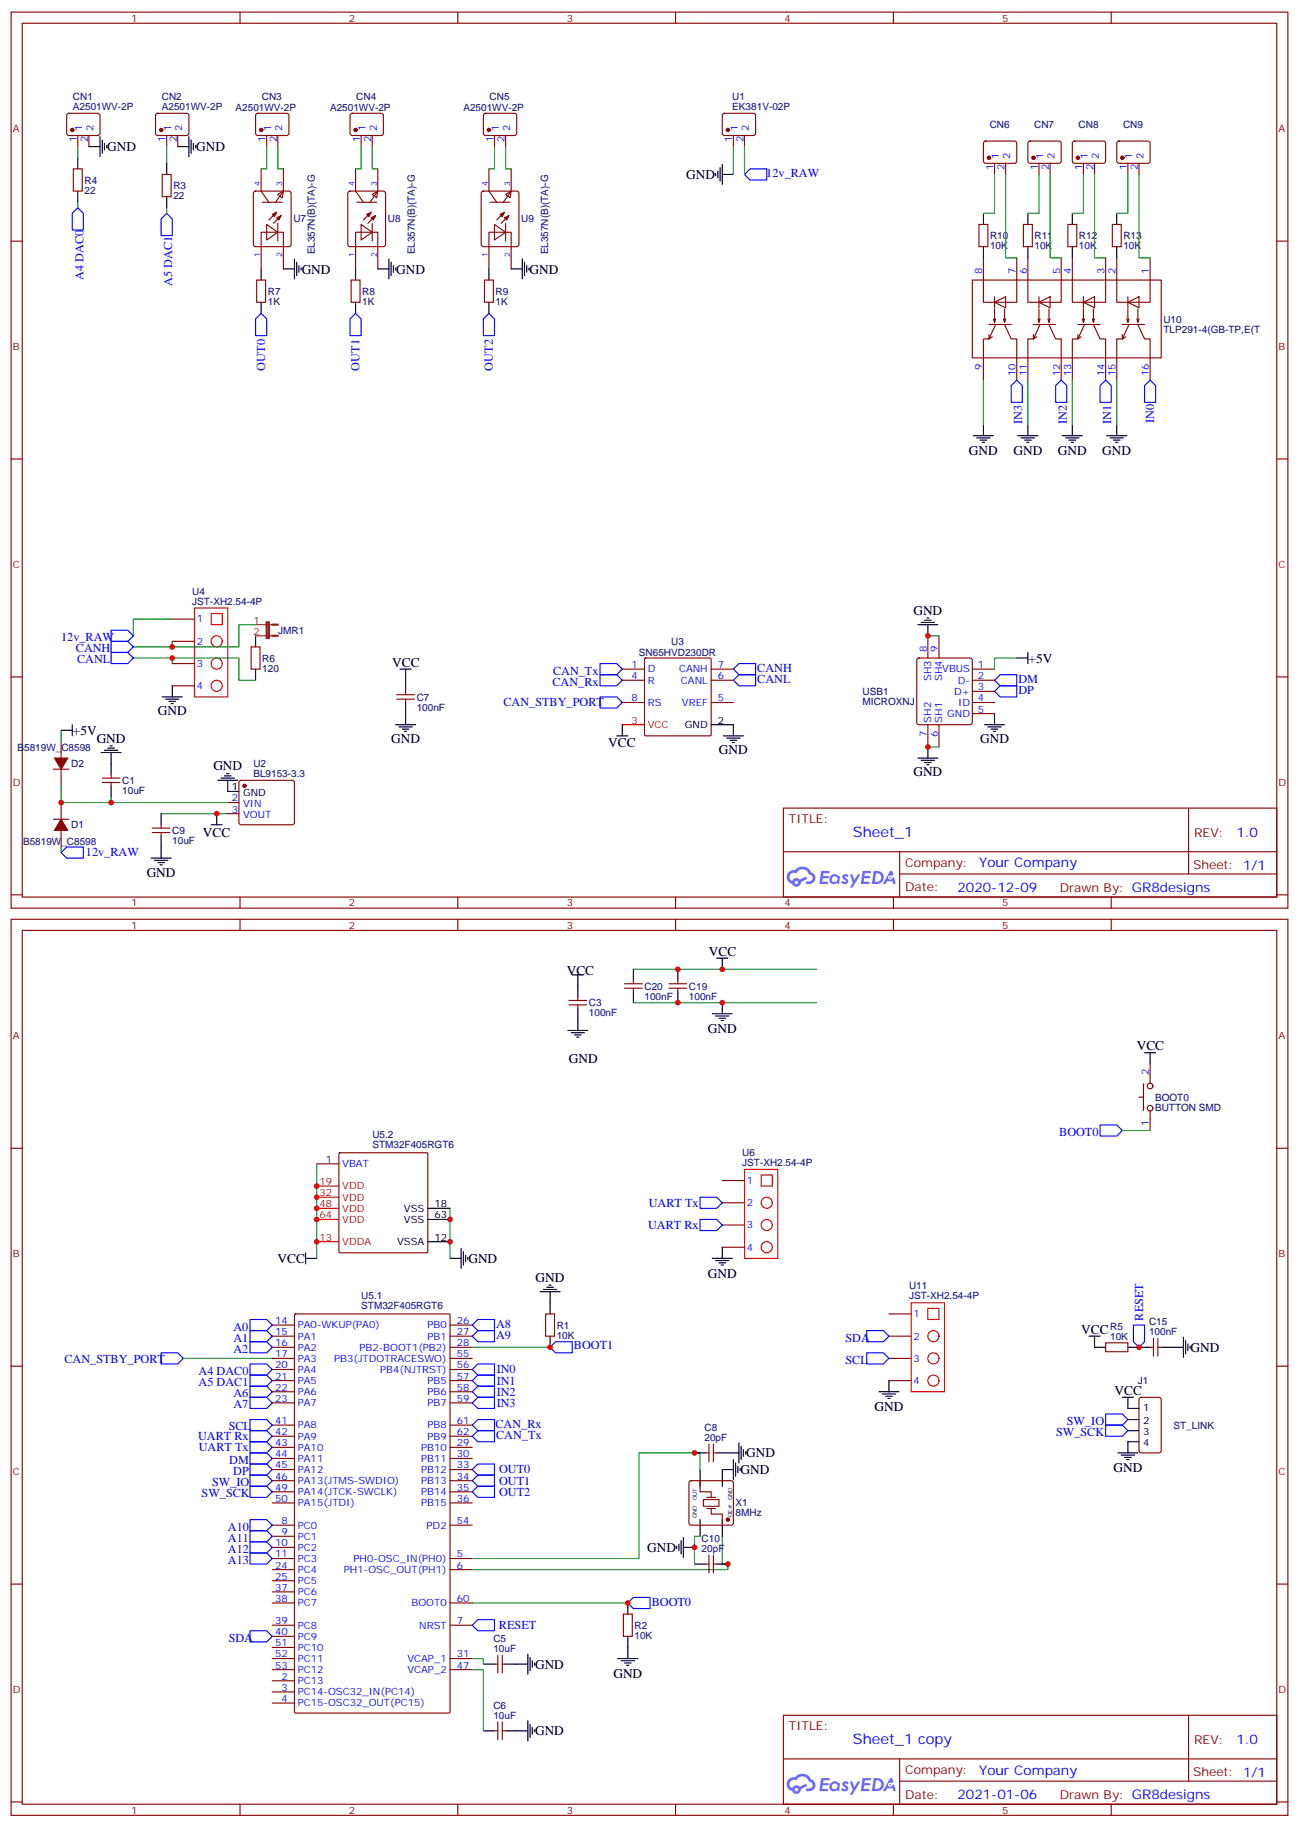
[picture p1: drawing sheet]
<svg xmlns="http://www.w3.org/2000/svg" width="412mm" height="580mm" viewBox="0 0 412 580" stroke-linecap="round" stroke-linejoin="round" font-family="sans-serif">
<g fill="none" stroke="#870000" stroke-width=".35">
<path d="M3.5 3.8h405.4v284.4h-405.4zM7.1 7.4h398.2v277.3h-398.2zM76.2 3.8v3.6M145.3 3.8v3.6M214.5 3.8v3.6M283.6 3.8v3.6M352.8 3.8v3.6M3.5 76.5h3.6M405.3 76.5h3.6M3.5 145.7h3.6M405.3 145.7h3.6M3.5 214.8h3.6"/>
<path d="M405.3 214.8h3.6M248.7 256.4h156.6v28.3h-156.6zM377.3 256.5v20.8M248.7 270.3h156.5M285.6 277.3h119.6M285.6 270.3v14.1M3.5 284h3.6M76.2 284.7v3.5M145.3 284.7v3.5M214.5 284.7v3.5M283.6 284.7v3.5M352.8 284.7v3.5"/>
<path d="M405.3 284h3.6"/>
</g>
<g fill="#5487ff">
<path d="M267.7 277.6a1.22 1.22 0 0 1 1.7 .3l-.4 .6a.47 .47 0 0 0-.3-.5 .47 .47 0 0 0-.5 .2l.1 .3a1.14 1.14 0 0 1 .8 1.7 1.14 1.14 0 0 1-1.9 0l-.2-.2 .5-.5 .7 .4a.29 .29 0 0 0 .3-.3 .29 .29 0 0 0-.2-.3 1.04 1.04 0 0 1-.6-1.7z"/>
<path d="M260.7 276.4h2.4l.3 .1-.2 .5-1.8 .1-.1 .9h1.5l.3 .3-.3 .4h-1.6l-.2 1.1h1.7l.2 .4-.2 .3h-2.6z"/>
<path d="M273.8 276.4l2.7 .1-.1 .5-1.8 .1-.2 .9h1.6l.3 .3-.4 .4h-1.6l-.1 1.1h1.7l.2 .4-.2 .3h-2.6z"/>
<path d="M282.6 276.4h.7l.3 1.2-.6 .3a.69 .69 0 0 0-1 .3 .69 .69 0 0 0 .4 1 .69 .69 0 0 0 .9-.6l.5-.3 .6 2.2h-.8l-.2-.9h-1.8l-.5 .9h-.8z"/>
<path d="M269.8 277.4h.8l.6 1.9 1.1-1.9h.9l-2.6 4.2h-.8l.9-1.5z"/>
<path d="M277.4 276.4l-.6 4.1h1.3a2.11 2.11 0 0 0 2.5-2.1 2.11 2.11 0 0 0-2.5-2zM278.1 277.1a1.43 1.43 0 0 1 1.6 1.6 1.43 1.43 0 0 1-2 1.1z"/>
<path d="M263.7 278a1.54 1.54 0 0 0-.1 2.1 1.54 1.54 0 0 0 2.2 .2l.6 .2 .3-2.3-.6-.3a1.49 1.49 0 0 0-2.4 .1zM264 279a.94 .94 0 0 1 1.8 0 .94 .94 0 0 1-1.8 0z"/>
<path d="M250.4 276.7a2.18 2.18 0 0 0 1.1 3.8 1.44 1.44 0 0 0 1.6 .9 1.44 1.44 0 0 0 1.2-1.5l2-1-.5-.7-1.9 .9a1.47 1.47 0 0 0-2.4 .5 1.39 1.39 0 0 1-.7-2 1.39 1.39 0 0 1 2-.5 2.12 2.12 0 0 1 2.2-1.3 2.12 2.12 0 0 1 1.9 1.7 1.14 1.14 0 0 1 1.1 1.4 1.14 1.14 0 0 1-1.7 .8 .43 .43 0 0 0-.5 .3 .43 .43 0 0 0 .4 .5 1.98 1.98 0 0 0 2.5-1.2 1.98 1.98 0 0 0-1.2-2.5 3.1 3.1 0 0 0-5.3-.7l-.9 .1zM252.3 280a.55 .55 0 0 1 1.1 0 .55 .55 0 0 1-1.1 0z"/>
<circle cx="282.6" cy="278.5" r=".26"/>
</g>
<g fill="none" stroke="#000" stroke-width=".35">
<path d="M291.4 198.2h6.3M292.5 197.5h4.2M293.5 196.8h2.1M294.2 196.1h.7M294.6 198.2v3.6M54.7 217.6v3.6M81.1 201.8v3.5M81.1 212.3v3.6M322.8 208.8h3.5M326.3 207v3.6M19.4 231.7h3.5M22.9 230v3.5"/>
<path d="M32.1 238.8h6.4M33.2 238.1h4.2M34.2 237.4h2.1M34.9 236.7h.7M35.3 238.8v7.1M51.5 221.2h6.4M52.6 221.9h4.2M53.6 222.6h2.1M54.3 223.3h.7M294.6 237v3.6M312.6 230h6.3M313.6 230.7h4.3"/>
<path d="M314.7 231.4h2.1M315.4 232.1h.7M315.7 226.4v3.6M35.3 249.4v3.5M51.2 258.2v3.5M68.8 258.2v3.5M69.1 247.6h6.4M70.2 246.9h4.2M71.3 246.2h2.1M72 245.5h.7M72.3 247.6v3.5h3.5M291.4 240.6h6.3"/>
<path d="M292.5 241.3h4.2M293.5 242h2.1M294.2 242.7h.7M48 272.3h6.3M49 273h4.3M50.1 273.7h2.1M50.8 274.4h.7M51.2 265.3v7M67 261.7h3.6M181.7 309.4h3.5M183.4 309.4v7M183.4 319.9v7.1"/>
<path d="M201.1 307.6v3.5M201.1 314.6v3.6M215.2 307.6v3.5M215.2 314.6v3.6M227.5 304.1h3.6M229.3 304.1v3.5M229.3 318.2v3.5M180.3 327h6.3M181.3 327.7h4.3M182.4 328.4h2.1M183.1 329.1h.7M226.1 321.7h6.4"/>
<path d="M227.2 322.4h4.2M228.2 323.1h2.2M229 323.8h.7"/>
</g>
<g fill="none" stroke="#870000" stroke-width=".35">
<path d="M54.7 196.5h7M54.7 203.5h7M54.7 210.6h7M54.7 217.6h7M79.7 205.3h2.8v7h-2.8zM19.4 235.3v5.3M16.9 244.1h5M19.4 244.1v5.3M32.5 248.3h5.6M32.5 246.9h5.6M35.3 245.9v1M35.3 248.3v1.1"/>
<path d="M72.3 254.7h3.5M72.3 258.2h3.5M76.1 247.8l.5-.2h16.2l.5 .2 .2 .5v12.7l-.2 .5-.5 .2h-16.2l-.5-.2-.3-.5v-12.7zM48.3 264.2h5.7M48.3 262.8h5.7M51.2 261.7v1.1M51.2 264.2v1.1M3.5 291.7h405.4v284.4h-405.4zM7.1 295.2h398.2v277.3h-398.2zM76.2 291.7v3.5M145.3 291.7v3.5M214.5 291.7v3.5"/>
<path d="M283.6 291.7v3.5M352.8 291.7v3.5M180.6 317.5h5.7M180.6 318.9h5.7M183.4 316.4v1.1M183.4 318.9v1M198.3 313.6h5.6M198.3 312.2h5.6M201.1 311.1v1.1M201.1 313.6v1M212.4 313.6h5.6M212.4 312.2h5.6"/>
<path d="M215.2 311.1v1.1M215.2 313.6v1M3.5 364.4h3.6M405.3 364.4h3.6M3.5 433.5h3.6M405.3 433.5h3.6M3.5 502.7h3.6M405.3 502.7h3.6M248.7 544.3h156.6v28.2h-156.6zM248.7 558.1h156.5M285.6 558.1v14.2M377.3 544.3v20.9"/>
<path d="M3.5 571.8h3.6M76.2 572.5v3.6M145.3 572.5v3.6M214.5 572.5v3.6M283.6 572.5v3.6M285.6 565.2h119.6M352.8 572.5v3.6M405.3 571.8h3.6"/>
</g>
<g fill="#870000" stroke="#870000" stroke-width=".35">
<path d="M17.3 240.6h4.2l-2.1 3.5z"/>
<circle cx="77.6" cy="249.4" r=".53"/>
</g>
<path d="M54.7 196.5h-12.4v5.3M81.1 198.2h-5.3v7.1h-33.5M42.3 208.8h33.5v7.1h5.3M54.7 203.5v1.8M54.7 208.8v1.8M19.4 249.4v5.3M51.2 258.2h21.1M201.1 318.2h58.2M201.1 307.6h58.2" fill="none" stroke="#008700" stroke-width=".35"/>
<path d="M35.3 200h5.3l1.7 1.8-1.7 1.7h-5.3zM317.5 217.6h5.3v3.6h-5.3l-1.8-1.8zM317.5 214.1h5.3v3.5h-5.3l-1.8-1.7zM19.4 270.5l1.8-1.7h5.3v3.5h-5.3z" fill="none" stroke="#00f" stroke-width=".35"/>
<g fill="none" stroke="#f00" stroke-width=".35">
<path d="M61.7 192.9h10.6v28.3h-10.6zM67 194.7h3.6v3.5h-3.6z"/>
<circle cx="68.8" cy="203.5" r="1.76"/>
<circle cx="68.8" cy="217.6" r="1.76"/>
<circle cx="68.8" cy="210.6" r="1.76"/>
</g>
<path d="M81.1 198.2h5.3M81.1 201.8h5.3" fill="none" stroke="#8c2424" stroke-width=".35"/>
<path d="M84.7 197.5h.7v5h-.7zM86.4 198.2h1.8M86.4 201.8h1.8" fill="none" stroke="#8c2424" stroke-width=".71"/>
<g fill="#5487ff">
<path d="M267.7 565.5a1.22 1.22 0 0 1 1.7 .2l-.4 .6a.47 .47 0 0 0-.3-.4 .47 .47 0 0 0-.5 .2l.1 .2a1.14 1.14 0 0 1 .8 1.8 1.14 1.14 0 0 1-1.9 0l-.2-.2 .5-.6 .7 .5a.29 .29 0 0 0 .3-.3 .29 .29 0 0 0-.2-.3 1.04 1.04 0 0 1-.6-1.7z"/>
<path d="M260.7 564.2h2.4l.3 .2-.2 .5-1.8 .1-.1 .8h1.5l.3 .4-.3 .4h-1.6l-.2 1.1h1.7l.2 .3-.2 .3-2.6 .1z"/>
<path d="M273.8 564.2l2.7 .2-.1 .5-1.8 .1-.2 .8h1.6l.3 .4-.4 .4h-1.6l-.1 1.1h1.7l.2 .3-.2 .3-2.6 .1z"/>
<path d="M282.6 564.2h.7l.3 1.3-.6 .3a.69 .69 0 0 0-1 .3 .69 .69 0 0 0 .4 .9 .69 .69 0 0 0 .9-.6l.5-.2 .6 2.2h-.8l-.2-.9h-1.8l-.5 .9h-.8z"/>
<path d="M269.8 565.3h.8l.6 1.8 1.1-1.8h.9l-2.6 4.2h-.8l.9-1.5z"/>
<path d="M277.4 564.2l-.6 4.2h1.3a2.11 2.11 0 0 0 2.5-2.1 2.11 2.11 0 0 0-2.5-2.1zM278.1 565a1.43 1.43 0 0 1 1.6 1.6 1.43 1.43 0 0 1-2 1.1z"/>
<path d="M263.7 565.9a1.54 1.54 0 0 0-.1 2.1 1.54 1.54 0 0 0 2.2 .1l.6 .3 .3-2.3-.6-.3a1.49 1.49 0 0 0-2.4 .1zM264 566.9a.94 .94 0 0 1 1.8 0 .94 .94 0 0 1-1.8 0z"/>
<path d="M250.4 564.6a2.18 2.18 0 0 0 1.1 3.7 1.44 1.44 0 0 0 1.6 .9 1.44 1.44 0 0 0 1.2-1.4l2-1-.5-.8-1.9 1a1.47 1.47 0 0 0-2.4 .4 1.39 1.39 0 0 1-.7-1.9 1.39 1.39 0 0 1 2-.5 2.12 2.12 0 0 1 2.2-1.3 2.12 2.12 0 0 1 1.9 1.7 1.14 1.14 0 0 1 1.1 1.4 1.14 1.14 0 0 1-1.7 .7 .43 .43 0 0 0-.5 .4 .43 .43 0 0 0 .4 .5 1.98 1.98 0 0 0 2.5-1.2 1.98 1.98 0 0 0-1.2-2.6 3.1 3.1 0 0 0-5.3-.6l-.9 .1zM252.3 567.9a.55 .55 0 0 1 1.1 0 .55 .55 0 0 1-1.1 0z"/>
<circle cx="282.6" cy="566.3" r=".26"/>
</g>
<g fill="none" stroke="#000" stroke-width=".35">
<path d="M24.7 50.1v3.5M28.2 46.5h3.5M31.7 43.4v6.3M32.5 44.4v4.2M33.2 45.5v2.1M33.9 46.2v.7M52.9 51.8v3.6M56.4 46.5h3.6M60 43.4v6.3M60.7 44.4v4.2M61.4 45.5v2.1M62.1 46.2v.7"/>
<path d="M227.2 55v.7M227.9 54.3v2.1M228.6 53.2v4.3M229.3 52.2v6.3M229.3 55.4h3.5M24.7 60.6v3.6M52.9 62.4v3.5M312.2 67.7v3.5M312.2 78.3v3.5M326.3 67.7v3.5M326.3 78.3v3.5M340.4 67.7v3.5"/>
<path d="M340.4 78.3v3.5M354.5 67.7v3.5M354.5 78.3v3.5M82.9 85.3v3.6M82.9 95.9v3.5M90 85.3h3.5M93.5 82.2v6.3M94.2 83.2v4.3M94.9 84.3v2.1M95.6 85v.7M112.9 85.3v3.6M112.9 95.9v3.5"/>
<path d="M119.9 85.3h3.6M123.5 82.2v6.3M124.2 83.2v4.3M124.9 84.3v2.1M125.6 85v.7M155.2 85.3v3.6M155.2 95.9v3.5M162.3 85.3h3.5M165.8 82.2v6.3M166.5 83.2v4.3M167.2 84.3v2.1M167.9 85v.7"/>
<path d="M309 138.3h6.4M310.1 139h4.2M311.1 139.7h2.2M312.2 134.7v3.6M323.1 138.3h6.4M324.2 139h4.2M325.3 139.7h2.1M326.3 134.7v3.6M337.3 138.3h6.3M338.3 139h4.2M339.4 139.7h2.1M340.4 134.7v3.6"/>
<path d="M351.4 138.3h6.3M352.4 139h4.3M353.5 139.7h2.1M354.5 134.7v3.6M311.9 140.4h.7M326 140.4h.7M340.1 140.4h.7M354.2 140.4h.7M127 212.3h3.5M128.8 212.3v7.1M125.6 230h6.3M126.6 230.7h4.3"/>
<path d="M127.7 231.4h2.1M128.4 232.1h.7M128.8 222.9v7.1M195.8 233.5h3.5M197.6 230v3.5M225.8 230h7v3.5M229.7 233.5h6.3M230.7 234.2h4.2M231.8 234.9h2.1M232.5 235.6h.7M363.4 334h3.5M365.1 334v3.6"/>
<path d="M97 399.3h3.5M97 397.5v3.6M135.8 394h7.1M135.8 383.4h7.1M135.8 387h7.1M142.9 399.3h3.5M146.4 396.1v6.4M147.1 397.2v4.2M147.8 398.3v2.1M148.5 399v.7M226.1 399.3h6.4M229.3 395.8v3.5"/>
<path d="M171.4 409.9h6.4M172.5 409.2h4.2M173.6 408.5h2.1M174.3 407.8h.7M174.6 409.9v7M227.2 400h4.2M228.2 400.7h2.2M229 401.4h.7M174.6 424v3.5M282.2 438.1v3.5M345.7 424h3.5M347.5 424v3.5h3.5"/>
<path d="M358.1 427.5h7M368.7 427.5h7M375.7 424.4v6.3M376.4 425.4v4.2M377.1 426.5v2.1M377.8 427.2v.7M234.6 457.9v6.3M235.3 458.9v4.3M236 460v2.1M279 441.6h6.4M280.1 442.3h4.2M281.2 443.1h2.1"/>
<path d="M281.9 443.8h.7M356.3 443.4h3.5M358.1 443.4v3.5h3.5M358.1 450.5h3.5M358.1 454h3.5M361.6 457.5h-3.5v3.5M220.5 461h3.5M222.2 466.3v5.3M227.5 461h7.1M232.8 463.2v6.3M232.8 466.3h-3.5v5.3M233.5 464.2v4.3"/>
<path d="M234.2 465.3v2.1M234.9 466v.7M236.7 460.7v.7M354.9 461h6.3M356 461.8h4.2M357 462.5h2.1M357.7 463.2h.7M214.8 490.7v.7M215.5 490v2.1M216.3 488.9v4.2M217 491h3.5M217 487.9v6.3"/>
<path d="M220.5 496.3h3.5M222.2 482.2v5.3M227.5 496.3h3.6M229.3 482.2v5.3M199.3 508.7v3.5M199.3 519.3v7M153.5 528.1h3.5M160.5 528.1h7.1M167.6 524.9v6.3M168.3 526v4.2M169 527v2.1M169.7 527.7v.7"/>
<path d="M196.1 526.3h6.4M197.2 527h4.2M198.3 527.7h2.1M199 528.4h.7M153.5 549.2h3.5M160.5 549.2h7.1M167.6 546.1v6.3M168.3 547.1v4.3M169 548.2v2.1M169.7 548.9v.7"/>
</g>
<g fill="none" stroke="#870000" stroke-width=".35">
<path d="M21.4 36.2l.5-.3 9.4 .1 .4 .7v5.9l-.7 .4-9.4-.1-.4-.6v-5.6zM49.6 36.2l.5-.3 9.4 .1 .5 .7-.1 5.9-.6 .4-9.5-.1-.4-.6v-5.6zM81.4 36.2l.4-.3 9.5 .1 .4 .7v5.9l-.7 .4-9.4-.1-.5-.6v-5.6zM111.4 36.2l.4-.3 9.5 .1 .4 .7-.1 5.9-.6 .4-9.4-.1-.5-.6v-5.6zM153.7 36.2l.5-.3 9.4 .1 .4 .7v5.9l-.7 .4-9.4-.1-.4-.6v-5.6zM229.5 36.2l.5-.3 9.5 .1 .4 .7-.1 5.9-.6 .4-9.5-.1-.4-.6v-5.6zM23.3 53.6h2.8v7h-2.8zM24.7 43v3.5M28.2 43v3.5M51.5 55.4h2.8v7h-2.8zM52.9 43v3.5M56.4 43v3.5"/>
<path d="M82.9 53.6v7l2.5 3.6M84.7 43v3.5M88.2 43v3.5M90 53.6v7l-2.5 3.6M112.9 53.6v7l2.5 3.6M114.7 43v3.5M118.2 43v3.5M119.9 53.6v7l-2.4 3.6M155.2 53.6v7l2.5 3.6M157 43v3.5M160.5 43v3.5M162.3 53.6v7l-2.5 3.6"/>
<path d="M232.8 43v3.5M236.4 43v3.5M312.4 45l.5-.2h9.5l.4 .7-.1 5.9-.6 .4h-9.5l-.4-.7v-5.6zM315.7 51.8v3.6M319.3 51.8v3.6M326.6 45l.4-.2h9.5l.4 .7-.1 5.9-.6 .4h-9.4l-.5-.7v-5.6zM329.8 51.8v3.6M333.4 51.8v3.6M340.7 45l.4-.2h9.5l.4 .7-.1 5.9-.6 .4h-9.4l-.5-.7v-5.6zM344 51.8v3.6M347.5 51.8v3.6M354.8 45l.4-.2h9.5l.4 .7v5.9l-.7 .4h-9.4l-.5-.7v-5.6z"/>
<path d="M358.1 51.8v3.6M361.6 51.8v3.6M80.7 60.8l.4-.2h10.6l.7 .5v16.5l-.4 .6-10.9 .1-.6-.5-.1-16.5zM83.3 64.2h6.3M84.7 71.2l3.5 2.5-3.5 2.5zM87.8 67.3l-2.4 2.5M88.2 61.7l1.8-1.1-.4 2.2zM88.2 70.9v5.6M89.3 68.4l-2.5 2.5M110.7 60.8l.4-.2h10.6l.7 .5v16.5l-.4 .6-10.9 .1-.6-.5-.1-16.5zM113.2 64.2h6.4M114.7 71.2l3.5 2.5-3.5 2.5z"/>
<path d="M117.8 67.3l-2.4 2.5M118.2 61.7l1.7-1.1-.3 2.2zM118.2 70.9v5.6M119.2 68.4l-2.4 2.5M153 60.8l.5-.2h10.5l.7 .5v16.5l-.4 .6-10.8 .1-.7-.5v-16.5zM155.6 64.2h6.3M157 71.2l3.5 2.5-3.5 2.5zM160.2 67.3l-2.5 2.5M160.5 61.7l1.8-1.1-.4 2.2zM160.5 70.9v5.6M161.6 68.4l-2.5 2.5M310.8 71.2h2.8v7.1h-2.8z"/>
<path d="M324.9 71.2h2.8v7.1h-2.8zM339 71.2h2.8v7.1h-2.8zM353.1 71.2h2.9v7.1h-2.9zM81.5 88.9h2.8v7h-2.8zM82.9 85.3v-11.6h7.1v11.6M111.5 88.9h2.8v7h-2.8zM112.9 85.3v-11.6h7v11.6M153.8 88.9h2.8v7h-2.8zM155.2 85.3v-11.6h7.1v11.6M308.7 88.9h60v24.7h-60zM312.2 81.8v14.1h10.6v-14.1M315.7 95.9l3.6-1.7v3.5z"/>
<path d="M315.7 98v4.3l.4-1.1M315.7 94.2v3.5M318.9 98v4.3l.4-1.1M326.3 81.8v14.1h10.6v-14.1M329.8 95.9l3.6-1.7v3.5zM329.8 98v4.3l.4-1.1M329.8 94.2v3.5M333 98v4.3l.4-1.1M340.4 81.8v14.1h10.6v-14.1M344 95.9l3.5-1.7v3.5zM344 98v4.3l.3-1.1M344 94.2v3.5"/>
<path d="M347.1 98v4.3l.4-1.1M354.5 81.8v14.1h10.6v-14.1M358.1 95.9l3.5-1.7v3.5zM358.1 98v4.3l.3-1.1M358.1 94.2v3.5M361.2 98v4.3l.4-1.1M314 106.2v1.4h-1.8v13M314 103h7M315.4 101.2l.3 1.1M316.1 103l-2.1 4.6 1-.7M318.6 101.2l.3 1.1M318.9 103l2.1 4.6h1.8v13"/>
<path d="M328.1 106.2v1.4h-1.8v13M328.1 103h7M329.5 101.2l.3 1.1M330.2 103l-2.1 4.6 1-.7M332.7 101.2l.3 1.1M333 103l2.1 4.6h1.8v13M342.2 106.2v1.4h-1.8v13M342.2 103h7M343.6 101.2l.4 1.1M344.3 103l-2.1 4.6 1.1-.7M346.8 101.2l.3 1.1M347.1 103l2.1 4.6h1.8v13"/>
<path d="M356.3 106.2v1.4h-1.8v13M356.3 103h7.1M357.7 101.2l.4 1.1M358.4 103l-2.1 4.6 1.1-.7M360.9 101.2l.3 1.1M361.2 103l2.2 4.6h1.7v13M128.8 219.4v1.1M197.6 212.3h7M197.6 215.9h7M204.7 209l.3-.2h20.4l.3 .2 .1 24.2-.2 .3h-20.6l-.3-.2zM225.8 212.3h7M225.8 215.9h7"/>
<path d="M291.3 209l.4-.2h16.3l.5 .2 .2 .5v19.8l-.3 .5-.4 .2h-16.3l-.5-.3-.2-.4v-19.8zM294.6 201.8v7M298.1 201.8v7M308.7 212.3h7M308.7 215.9h7M308.7 219.4h7M125.9 221.9h5.7M125.9 220.5h5.7M128.8 221.9v1M197.6 222.9h7M225.8 222.9h7M294.6 230v7"/>
<path d="M298.1 230v7M308.7 222.9h7M308.7 226.4h7M16.9 260h5M19.4 254.7v5.3M19.4 263.5v5.3M365.1 337.6v6.3M361.6 348.2h1.4M363 343.9v8.5M365.1 352.4v6.3M100.5 369.3h7.1M107.7 366l.2-.2h27.6l.3 .2v31.2l-.2 .3h-27.7l-.3-.1z"/>
<path d="M229.3 374.6h7.1M229.3 381.7h7.1M229.3 388.7h7.1M229.3 395.8h7.1M93.5 417.1l.3-.2h48.7l.3 .2 .1 126.1-.2 .3-48.9 .1-.3-.2zM173.2 416.9h2.8v7.1h-2.8zM282.2 416.9h7.1M86.4 427.5h7.1M86.4 420.5h7.1M86.4 424h7.1M86.4 431.1h7.1M86.4 434.6h7.1"/>
<path d="M86.4 438.1h7.1M142.9 427.5h7M142.9 420.5h7M142.9 424h7M142.9 431.1h7M142.9 434.6h7M142.9 438.1h7M282.2 424h7.1M282.2 431.1h7.1M282.2 438.1h7.1M351 426.1h7.1v2.8h-7.1zM365.1 427.5h1.1"/>
<path d="M366.2 424.7v5.7M367.6 424.7v5.7M367.6 427.5h1.1M86.4 441.6h7.1M86.4 445.2h7.1M86.4 459.3h7.1M86.4 452.2h7.1M86.4 455.8h7.1M142.9 441.6h7M142.9 445.2h7M142.9 459.3h7M142.9 452.2h7"/>
<path d="M142.9 455.8h7M225.1 458.2v5.7M226.5 458.2v5.7M361.8 443.6l.5-.2h5.6l.7 .4 .1 16.5-.5 .7h-5.9l-.6-.4-.1-16.5zM86.4 462.8h7.1M86.4 466.3h7.1M86.4 469.9h7.1M86.4 473.4h7.1M86.4 476.9h7.1M142.9 462.8h7M142.9 466.3h7M142.9 469.9h7"/>
<path d="M142.9 473.4h7M142.9 476.9h7M219 470.1l.4-.2h12.7l.5 .2 .2 .5v12.7l-.2 .5-.5 .2h-12.7l-.5-.3-.2-.4v-12.7zM222.2 469.9v3.5h3.6v1.8M224 461h1.1M225.8 478.7v1.7h3.5v3.6M226.5 461h1M86.4 484h7.1M86.4 487.5h7.1M86.4 491h7.1M86.4 494.6h7.1M86.4 498.1h7.1"/>
<path d="M142.9 484h7M142.9 494.6h7M142.9 498.1h7M224 496.3h1.1M225.1 493.5v5.6M226.5 493.5v5.6M226.5 496.3h1M86.4 501.6h7.1M86.4 505.1h7.1M86.4 508.7h7.1M86.4 515.7h7.1M86.4 519.3h7.1"/>
<path d="M142.9 508.7h7M142.9 515.7h7M197.9 512.2h2.8v7.1h-2.8zM86.4 533.4h7.1M86.4 536.9h7.1M86.4 522.8h7.1M86.4 526.3h7.1M86.4 529.8h7.1M142.9 526.3h7M142.9 529.8h7M157 528.1h1M158 525.3v5.6"/>
<path d="M159.5 525.3v5.6M159.5 528.1h1M86.4 540.4h7.1M157 549.2h1M158 546.4v5.7M159.5 546.4v5.7M159.5 549.2h1"/>
<circle cx="365.1" cy="351.7" r=".88"/>
<circle cx="365.1" cy="344.6" r=".88"/>
</g>
<g fill="none" stroke="#00f" stroke-width=".35">
<path d="M236.4 55.4l1.7-1.8h5.3v3.5h-5.3zM24.7 65.9l1.8 1.8v5.3h-3.6v-5.3zM52.9 67.7l1.8 1.8v5.3h-3.5v-5.3zM82.9 99.4l1.8 1.8v5.3h-3.6v-5.3zM112.9 99.4l1.8 1.8v5.3h-3.6v-5.3zM155.2 99.4l1.8 1.8v5.3h-3.5v-5.3zM322.8 120.6l1.8 1.8v5.3h-3.6v-5.3zM335.1 122.4l1.8-1.8 1.8 1.8v5.3h-3.6zM349.2 122.4l1.8-1.8 1.8 1.8v5.3h-3.6zM365.1 120.6l1.8 1.8v5.3h-3.5v-5.3zM35.3 203.5h5.3l1.7 1.8-1.7 1.7h-5.3zM35.3 207h5.3l1.7 1.8-1.7 1.8h-5.3z"/>
<path d="M190.5 214.1h5.3l1.8 1.8-1.8 1.7h-5.3zM190.5 210.6h5.3l1.8 1.7-1.8 1.8h-5.3zM232.8 215.9l1.8-1.8h5.3v3.5h-5.3zM234.6 210.6h5.3v3.5h-5.3l-1.8-1.8zM190.5 221.2h5.3l1.8 1.7-1.8 1.8h-5.3zM349.2 357h5.3l1.8 1.7-1.8 1.8h-5.3zM222.2 379.9h5.3l1.8 1.8-1.8 1.7h-5.3zM222.2 387h5.3l1.8 1.7-1.8 1.8h-5.3zM79.4 418.7h5.3l1.7 1.8-1.7 1.7h-5.3zM51.2 429.3h5.2l1.8 1.8-1.8 1.7h-5.2zM79.4 422.2h5.3l1.7 1.8-1.7 1.8h-5.3zM79.4 425.8h5.3l1.7 1.7-1.7 1.8h-5.3z"/>
<path d="M79.4 432.8h5.3l1.7 1.8-1.7 1.8h-5.3zM79.4 436.4h5.3l1.7 1.7-1.7 1.8h-5.3zM79.4 439.9h5.3l1.7 1.7-1.7 1.8h-5.3zM149.9 420.5l1.8-1.8h5.3v3.5h-5.3zM149.9 424l1.8-1.8h5.3v3.6h-5.3zM149.9 434.6l1.8-1.8h5.3v3.6h-5.3zM149.9 438.1l1.8-1.7h5.3v3.5h-5.3zM174.6 427.5l1.8-1.7h5.3v3.5h-5.3zM275.2 429.3h5.3l1.7 1.8-1.7 1.7h-5.3zM275.2 422.2h5.3l1.7 1.8-1.7 1.8h-5.3zM359.8 420.5h3.6v5.3l-1.8 1.7-1.8-1.7zM79.4 443.4h5.3l1.7 1.8-1.7 1.7h-5.3z"/>
<path d="M79.4 454h5.3l1.7 1.8-1.7 1.7h-5.3zM79.4 457.5h5.3l1.7 1.8-1.7 1.7h-5.3zM79.4 450.5h5.3l1.7 1.7-1.7 1.8h-5.3zM149.9 452.2l1.8-1.7h5.3v3.5h-5.3zM149.9 455.8l1.8-1.8h5.3v3.5h-5.3zM149.9 441.6l1.8-1.7h5.3v3.5h-5.3zM149.9 445.2l1.8-1.8h5.3v3.5h-5.3zM351 448.7h5.3l1.8 1.8-1.8 1.7h-5.3zM351 452.2h5.3l1.8 1.8-1.8 1.8h-5.3zM79.4 461h5.3l1.7 1.8-1.7 1.8h-5.3zM79.4 464.6h5.3l1.7 1.7-1.7 1.8h-5.3zM79.4 468.1h5.3l1.7 1.8-1.7 1.7h-5.3z"/>
<path d="M79.4 471.6h5.3l1.7 1.8-1.7 1.8h-5.3zM149.9 466.3l1.8-1.7h5.3v3.5h-5.3zM149.9 469.9l1.8-1.8h5.3v3.5h-5.3zM149.9 473.4l1.8-1.8h5.3v3.6h-5.3zM79.4 482.2h5.3l1.7 1.8-1.7 1.7h-5.3zM79.4 485.7h5.3l1.7 1.8-1.7 1.8h-5.3zM79.4 489.3h5.3l1.7 1.7-1.7 1.8h-5.3zM79.4 492.8h5.3l1.7 1.8-1.7 1.7h-5.3zM79.4 517.5h5.3l1.7 1.8-1.7 1.7h-5.3zM149.9 515.7l1.8-1.7h5.3v3.5h-5.3zM199.3 508.7l1.8-1.8h5.3v3.5h-5.3z"/>
</g>
<g fill="none" stroke="#f00" stroke-width=".35">
<path d="M197.6 230h7M100.5 376.4h7.1M100.5 379.9h7.1M236.4 371.1h10.5v28.2h-10.5zM241.7 372.9h3.5v3.5h-3.5zM100.5 394h7.1M100.5 383.4h7.1M100.5 387h7.1M289.3 413.4h10.6v28.2h-10.6zM294.6 415.2h3.5v3.5h-3.5z"/>
<circle cx="243.4" cy="388.7" r="1.76"/>
<circle cx="243.4" cy="395.8" r="1.76"/>
<circle cx="243.4" cy="381.7" r="1.76"/>
<circle cx="296.3" cy="424" r="1.76"/>
<circle cx="296.3" cy="431.1" r="1.76"/>
<circle cx="296.3" cy="438.1" r="1.76"/>
</g>
<g fill="none" stroke="#008700" stroke-width=".35">
<path d="M24.7 46.5v3.6M52.9 46.5v5.3M84.7 46.5v7.1h-1.8M88.2 46.5v7.1h1.8M114.7 46.5v7.1h-1.8M118.2 46.5v7.1h1.7M157 46.5v7.1h-1.8M160.5 46.5v7.1h1.8M232.8 46.5v8.9M236.4 46.5v8.9M315.7 55.4v12.3h-3.5M319.3 55.4v26.4h3.5"/>
<path d="M329.8 55.4v12.3h-3.5M333.4 55.4v26.4h3.5M344 55.4v12.3h-3.6M347.5 55.4v26.4h3.5M358.1 55.4v12.3h-3.6M361.6 55.4v26.4h3.5M24.7 64.2v1.7M52.9 65.9v1.8M312.2 120.6v14.1M326.3 120.6v14.1M340.4 120.6v14.1M354.5 120.6v14.1"/>
<path d="M294.6 201.8h3.5M322.8 208.8h-7.1v3.5M19.4 231.7v3.6M294.6 237h3.5M19.4 254.7h15.9M35.3 252.9v1.8h37M19.4 268.8v1.7M356.3 358.7h8.8M100.5 369.3v30M142.9 383.4v15.9M58.2 431.1h28.2M149.9 427.5h24.7"/>
<path d="M222.2 466.3v-5.3h-19.4v33.6h-52.9M222.2 487.5h-1.7v8.8M229.3 487.5v8.8h1.8v1.8h-81.2M149.9 508.7h49.4M149.9 526.3h3.6v1.8M149.9 529.8h3.6v19.4"/>
</g>
<g fill="#870000" stroke="#870000" stroke-width=".35">
<path d="M87.8 69.1l1.5-.7-.8 1.4z"/>
<path d="M86.4 68.1l1.4-.8-.7 1.5z"/>
<path d="M117.8 69.1l1.4-.7-.7 1.4z"/>
<path d="M116.4 68.1l1.4-.8-.7 1.5z"/>
<path d="M160.2 69.1l1.4-.7-.7 1.4z"/>
<path d="M158.7 68.1l1.5-.8-.7 1.5z"/>
<path d="M19.4 260l2.1 3.5h-4.2z"/>
<circle cx="231.1" cy="482.2" r=".53"/>
<circle cx="82.9" cy="41.2" r=".53"/>
<circle cx="22.9" cy="41.2" r=".53"/>
<circle cx="51.2" cy="41.2" r=".53"/>
<circle cx="231.1" cy="41.2" r=".53"/>
<circle cx="112.9" cy="41.2" r=".53"/>
<circle cx="155.2" cy="41.2" r=".53"/>
<circle cx="314" cy="50.1" r=".53"/>
<circle cx="328.1" cy="50.1" r=".53"/>
<circle cx="342.2" cy="50.1" r=".53"/>
<circle cx="356.3" cy="50.1" r=".53"/>
</g>
<path d="M223.3 475.9h4.9v2.1h-4.9zM224.4 478.7h2.8M224.4 475.2h2.8" fill="none" stroke="#871200" stroke-width=".35"/>
<g fill="#c00">
<circle cx="68.8" cy="258.2" r=".88"/>
<circle cx="54.7" cy="205.3" r=".88"/>
<circle cx="54.7" cy="208.8" r=".88"/>
<circle cx="215.2" cy="318.2" r=".88"/>
<circle cx="229.3" cy="318.2" r=".88"/>
<circle cx="215.2" cy="307.6" r=".88"/>
<circle cx="229.3" cy="307.6" r=".88"/>
<circle cx="361.6" cy="427.5" r=".88"/>
<circle cx="100.5" cy="394" r=".88"/>
<circle cx="100.5" cy="379.9" r=".88"/>
<circle cx="100.5" cy="383.4" r=".88"/>
<circle cx="100.5" cy="387" r=".88"/>
<circle cx="142.9" cy="394" r=".88"/>
<circle cx="142.9" cy="387" r=".88"/>
<circle cx="174.6" cy="427.5" r=".88"/>
<circle cx="220.5" cy="491" r=".88"/>
<circle cx="231.1" cy="496.3" r=".88"/>
<circle cx="220.5" cy="461" r=".88"/>
<circle cx="199.3" cy="508.7" r=".88"/>
<circle cx="100.5" cy="376.4" r=".88"/>
<circle cx="294.6" cy="237" r=".88"/>
<circle cx="294.6" cy="201.8" r=".88"/>
<circle cx="35.3" cy="254.7" r=".88"/>
<circle cx="19.4" cy="254.7" r=".88"/>
</g>
<g font-size="4.6" fill="#00f">
<text x="270.8" y="265.5">Sheet_1</text>
<text x="270.8" y="553.3">Sheet_1 copy</text>
</g>
<g font-size="4.2">
<text x="34" y="48">GND</text>
<text x="62.3" y="48">GND</text>
<text x="217.8" y="56.8">GND</text>
<text x="95.8" y="86.8">GND</text>
<text x="125.8" y="86.8">GND</text>
<text x="168.1" y="86.8">GND</text>
<text x="307.6" y="144.3">GND</text>
<text x="321.7" y="144.3">GND</text>
<text x="335.8" y="144.3">GND</text>
<text x="350" y="144.3">GND</text>
<text x="290" y="195.1">GND</text>
<text x="124.5" y="211.6">VCC</text>
<text x="326.5" y="210.3">+5V</text>
<text x="50.1" y="226.8">GND</text>
<text x="23.1" y="233.2">+5V</text>
<text x="30.7" y="235.6">GND</text>
<text x="124.2" y="235.6">GND</text>
<text x="193.1" y="237.2">VCC</text>
<text x="228.2" y="239.1">GND</text>
<text x="311.1" y="235.6">GND</text>
<text x="67.7" y="244.4">GND</text>
<text x="290" y="246.2">GND</text>
<text x="64.4" y="265.6">VCC</text>
<text x="46.6" y="278.4">GND</text>
<text x="225.1" y="303.4">VCC</text>
<text x="179.9" y="309.4">VCC</text>
<text x="224.7" y="327.8">GND</text>
<text x="360.9" y="333.3">VCC</text>
<text x="180.6" y="337.4">GND</text>
<text x="88.1" y="400.7">VCC</text>
<text x="148.7" y="400.8">GND</text>
<text x="170" y="406.7">GND</text>
<text x="224.7" y="405.4">GND</text>
<text x="343.3" y="423.3">VCC</text>
<text x="378" y="429">GND</text>
<text x="353.8" y="442.7">VCC</text>
<text x="277.6" y="447.7">GND</text>
<text x="235.1" y="467.7">GND</text>
<text x="236.9" y="462.5">GND</text>
<text x="353.5" y="467.1">GND</text>
<text x="205.5" y="492.4">GND</text>
<text x="169.9" y="529.5">GND</text>
<text x="194.7" y="532.4">GND</text>
<text x="169.9" y="550.7">GND</text>
</g>
<g font-size="4.2" fill="#00f">
<text x="392.5" y="265.7">1.0</text>
<text x="310.9" y="275.3">Your Company</text>
<text x="304" y="283.1">2020-12-09</text>
<text x="392.5" y="553.6">1.0</text>
<text x="310.9" y="563.1">Your Company</text>
<text x="304" y="570.9">2021-01-06</text>
</g>
<g font-size="3.9" fill="#00f">
<text x="243.3" y="56.3">12v_RAW</text>
<text x="26.5" y="88.9" transform="rotate(-90 26.5 88.9)">A4 DAC0</text>
<text x="54.7" y="90.6" transform="rotate(-90 54.7 90.6)">A5 DAC1</text>
<text x="84.2" y="117.6" transform="rotate(-90 84.2 117.6)">OUT0</text>
<text x="114.2" y="117.6" transform="rotate(-90 114.2 117.6)">OUT1</text>
<text x="156.5" y="117.6" transform="rotate(-90 156.5 117.6)">OUT2</text>
<text x="324.6" y="134.5" transform="rotate(-90 324.6 134.5)">IN3</text>
<text x="338.7" y="134.5" transform="rotate(-90 338.7 134.5)">IN2</text>
<text x="352.8" y="134.5" transform="rotate(-90 352.8 134.5)">IN1</text>
<text x="366.4" y="134.2" transform="rotate(-90 366.4 134.2)">IN0</text>
<text x="19.4" y="203.3">12v_RAW</text>
<text x="24.1" y="207">CANH</text>
<text x="24.5" y="210.5">CANL</text>
<text x="175.6" y="214.1">CAN_Tx</text>
<text x="240.4" y="213.1">CANH</text>
<text x="175.4" y="217.6">CAN_Rx</text>
<text x="240.4" y="216.6">CANL</text>
<text x="323.3" y="220.2">DP</text>
<text x="323.3" y="216.6">DM</text>
<text x="159.8" y="224.2">CAN_STBY_PORT</text>
<text x="27.3" y="271.7">12v_RAW</text>
<text x="336.3" y="360.5">BOOT0</text>
<text x="206" y="382.9">UART Tx</text>
<text x="205.8" y="390">UART Rx</text>
<text x="362.9" y="419.1" transform="rotate(-90 362.9 419.1)">RESET</text>
<text x="74.1" y="422.2">A0</text>
<text x="74.1" y="425.8">A1</text>
<text x="157.5" y="421.3">A8</text>
<text x="157.5" y="424.8">A9</text>
<text x="268.4" y="425.7">SDA</text>
<text x="74.1" y="429.3">A2</text>
<text x="182.2" y="428.2">BOOT1</text>
<text x="20.5" y="432.5">CAN_STBY_PORT</text>
<text x="63.1" y="436.4">A4 DAC0</text>
<text x="157.7" y="435.8">IN0</text>
<text x="268.4" y="432.8">SCL</text>
<text x="63.1" y="439.9">A5 DAC1</text>
<text x="74.1" y="443.4">A6</text>
<text x="157.7" y="439.4">IN1</text>
<text x="157.7" y="442.9">IN2</text>
<text x="74.1" y="446.9">A7</text>
<text x="157.7" y="446.4">IN3</text>
<text x="72.6" y="453.9">SCL</text>
<text x="157.3" y="453.1">CAN_Rx</text>
<text x="335.3" y="455.8">SW_SCK</text>
<text x="338.7" y="452.2">SW_IO</text>
<text x="62.9" y="457">UART Rx</text>
<text x="63.1" y="460.5">UART Tx</text>
<text x="157.5" y="456.6">CAN_Tx</text>
<text x="72.8" y="464.6">DM</text>
<text x="158.5" y="467.6">OUT0</text>
<text x="67.3" y="471.6">SW_IO</text>
<text x="74" y="468">DP</text>
<text x="158.5" y="471.1">OUT1</text>
<text x="64" y="475.1">SW_SCK</text>
<text x="158.5" y="474.7">OUT2</text>
<text x="72.4" y="485.7">A10</text>
<text x="72.4" y="489.3">A11</text>
<text x="72.4" y="492.8">A12</text>
<text x="72.4" y="496.3">A13</text>
<text x="206.9" y="509.5">BOOT0</text>
<text x="72.6" y="521">SDA</text>
<text x="158.4" y="517">RESET</text>
</g>
<g font-size="3.9" fill="#800">
<text x="250.5" y="261">TITLE:</text>
<text x="379.1" y="265.7">REV:</text>
<text x="287.4" y="275.2">Company:</text>
<text x="378.7" y="275.8">Sheet: 1/1</text>
<text x="287.4" y="282.9">Date:</text>
<text x="336.4" y="283">Drawn By: GR8designs</text>
<text x="250.5" y="548.9">TITLE:</text>
<text x="379.1" y="553.6">REV:</text>
<text x="287.4" y="563.1">Company:</text>
<text x="378.7" y="563.7">Sheet: 1/1</text>
<text x="287.4" y="570.8">Date:</text>
<text x="336.4" y="570.8">Drawn By: GR8designs</text>
</g>
<g font-size="3.2" fill="#800">
<text x="41.6" y="6.8">1</text>
<text x="110.8" y="6.8">2</text>
<text x="179.9" y="6.8">3</text>
<text x="249.1" y="6.8">4</text>
<text x="318.2" y="6.8">5</text>
<text x="4.1" y="41.9">A</text>
<text x="405.9" y="41.9">A</text>
<text x="4.1" y="111.1">B</text>
<text x="405.9" y="111.1">B</text>
<text x="4.1" y="180.2">C</text>
<text x="405.9" y="180.2">C</text>
<text x="4.1" y="249.4">D</text>
<text x="405.9" y="249.4">D</text>
<text x="41.6" y="287.7">1</text>
<text x="110.8" y="287.7">2</text>
<text x="179.9" y="287.7">3</text>
<text x="249.1" y="287.7">4</text>
<text x="318.2" y="287.7">5</text>
<text x="41.6" y="294.7">1</text>
<text x="110.8" y="294.7">2</text>
<text x="179.9" y="294.7">3</text>
<text x="249.1" y="294.7">4</text>
<text x="318.2" y="294.7">5</text>
<text x="4.1" y="329.8">A</text>
<text x="405.9" y="329.8">A</text>
<text x="4.1" y="399">B</text>
<text x="405.9" y="399">B</text>
<text x="4.1" y="468.1">C</text>
<text x="405.9" y="468.1">C</text>
<text x="4.1" y="537.2">D</text>
<text x="405.9" y="537.2">D</text>
<text x="41.6" y="575.5">1</text>
<text x="110.8" y="575.5">2</text>
<text x="179.9" y="575.5">3</text>
<text x="249.1" y="575.5">4</text>
<text x="318.2" y="575.5">5</text>
</g>
<g font-size="3.2" fill="#000080">
<text x="23.2" y="34.9">A2501WV-2P</text>
<text x="23.2" y="31.7">CN1</text>
<text x="51.4" y="34.9">A2501WV-2P</text>
<text x="51.4" y="31.7">CN2</text>
<text x="74.8" y="35.3">A2501WV-2P</text>
<text x="83.1" y="31.7">CN3</text>
<text x="104.8" y="35.3">A2501WV-2P</text>
<text x="113.1" y="31.7">CN4</text>
<text x="147.1" y="35.3">A2501WV-2P</text>
<text x="155.5" y="31.7">CN5</text>
<text x="232.5" y="34.9">EK381V-02P</text>
<text x="232.5" y="31.7">U1</text>
<text x="314.2" y="40.5">CN6</text>
<text x="328.3" y="40.5">CN7</text>
<text x="342.4" y="40.5">CN8</text>
<text x="356.5" y="40.5">CN9</text>
<text x="26.8" y="58.3">R4</text>
<text x="26.8" y="61.5">22</text>
<text x="55" y="63.2">22</text>
<text x="55" y="60">R3</text>
<text x="93.1" y="70.6">U7</text>
<text x="123.1" y="70.6">U8</text>
<text x="165.5" y="70.6">U9</text>
<text x="314.3" y="75.8">R10</text>
<text x="328.4" y="75.9">R11</text>
<text x="342.5" y="75.9">R12</text>
<text x="356.7" y="75.9">R13</text>
<text x="99.9" y="80.7" transform="rotate(-90 99.9 80.7)">EL357N(B)(TA)-G</text>
<text x="131.7" y="80.7" transform="rotate(-90 131.7 80.7)">EL357N(B)(TA)-G</text>
<text x="174" y="80.7" transform="rotate(-90 174 80.7)">EL357N(B)(TA)-G</text>
<text x="314.3" y="79.1">10K</text>
<text x="328.4" y="79.1">10K</text>
<text x="342.5" y="79.1">10K</text>
<text x="356.7" y="79.1">10K</text>
<text x="85" y="93.5">R7</text>
<text x="115" y="93.5">R8</text>
<text x="157.3" y="93.5">R9</text>
<text x="85" y="96.7">1K</text>
<text x="115" y="96.7">1K</text>
<text x="157.3" y="96.7">1K</text>
<text x="369.4" y="105.5">TLP291-4(GB-TP,E(T</text>
<text x="369.4" y="102.4">U10</text>
<text x="61" y="191.9">JST-XH2.54-4P</text>
<text x="61" y="188.7">U4</text>
<text x="88.3" y="201.1">JMR1</text>
<text x="83.3" y="210">R6</text>
<text x="202.8" y="208.3">SN65HVD230DR</text>
<text x="213.1" y="204.7">U3</text>
<text x="83.3" y="213.1">120</text>
<text x="273.8" y="220.5">USB1</text>
<text x="132.3" y="225.5">100nF</text>
<text x="132.3" y="222.3">C7</text>
<text x="273.8" y="223.7">MICROXNJ</text>
<text x="5.6" y="238.2">B5819W_C8598</text>
<text x="22.6" y="243.5">D2</text>
<text x="80.4" y="243.4">U2</text>
<text x="38.8" y="251.9">10uF</text>
<text x="38.8" y="248.7">C1</text>
<text x="80.4" y="246.6">BL9153-3.3</text>
<text x="22.6" y="262.9">D1</text>
<text x="7.3" y="268.2">B5819W_C8598</text>
<text x="54.7" y="267.8">10uF</text>
<text x="54.7" y="264.6">C9</text>
<text x="204.6" y="317.2">100nF</text>
<text x="204.6" y="314">C20</text>
<text x="218.7" y="317.2">100nF</text>
<text x="218.7" y="314">C19</text>
<text x="187" y="322.4">100nF</text>
<text x="187" y="319.2">C3</text>
<text x="366.7" y="352.5">BUTTON SMD</text>
<text x="366.7" y="349.3">BOOT0</text>
<text x="118.2" y="364.4">STM32F405RGT6</text>
<text x="118.2" y="361">U5.2</text>
<text x="235.7" y="370">JST-XH2.54-4P</text>
<text x="235.7" y="366.9">U6</text>
<text x="114.7" y="412.2">U5.1</text>
<text x="288.6" y="412.4">JST-XH2.54-4P</text>
<text x="288.6" y="409.2">U11</text>
<text x="114.7" y="415.5">STM32F405RGT6</text>
<text x="176.7" y="424.8">10K</text>
<text x="176.7" y="421.6">R1</text>
<text x="352.4" y="425.1">10K</text>
<text x="352.4" y="421.9">R5</text>
<text x="364.8" y="423.7">100nF</text>
<text x="364.8" y="420.6">C15</text>
<text x="361.3" y="439.2">J1</text>
<text x="223.7" y="454">C8</text>
<text x="372.6" y="453.3">ST_LINK</text>
<text x="223.7" y="457.2">20pF</text>
<text x="233.5" y="478">X1</text>
<text x="233.5" y="481.2">8MHz</text>
<text x="222.8" y="489.3">C10</text>
<text x="222.8" y="492.4">20pF</text>
<text x="156.6" y="520.9">C5</text>
<text x="201.4" y="520">10K</text>
<text x="201.4" y="516.8">R2</text>
<text x="156.6" y="524.2">10uF</text>
<text x="156.6" y="545.4">10uF</text>
<text x="156.6" y="542.2">C6</text>
</g>
<g font-size="3.2" fill="#00f">
<text x="26.1" y="41.7" transform="rotate(-90 26.1 41.7)">1</text>
<text x="29.6" y="41.7" transform="rotate(-90 29.6 41.7)">2</text>
<text x="54.3" y="41.7" transform="rotate(-90 54.3 41.7)">1</text>
<text x="57.9" y="41.7" transform="rotate(-90 57.9 41.7)">2</text>
<text x="86.1" y="41.7" transform="rotate(-90 86.1 41.7)">1</text>
<text x="89.6" y="41.7" transform="rotate(-90 89.6 41.7)">2</text>
<text x="116.1" y="41.7" transform="rotate(-90 116.1 41.7)">1</text>
<text x="119.6" y="41.7" transform="rotate(-90 119.6 41.7)">2</text>
<text x="158.4" y="41.7" transform="rotate(-90 158.4 41.7)">1</text>
<text x="161.9" y="41.7" transform="rotate(-90 161.9 41.7)">2</text>
<text x="234.2" y="41.7" transform="rotate(-90 234.2 41.7)">1</text>
<text x="237.8" y="41.7" transform="rotate(-90 237.8 41.7)">2</text>
<text x="24.3" y="45.2" transform="rotate(-90 24.3 45.2)">1</text>
<text x="27.9" y="45.2" transform="rotate(-90 27.9 45.2)">2</text>
<text x="52.6" y="45.2" transform="rotate(-90 52.6 45.2)">1</text>
<text x="56.1" y="45.2" transform="rotate(-90 56.1 45.2)">2</text>
<text x="84.3" y="45.2" transform="rotate(-90 84.3 45.2)">1</text>
<text x="87.8" y="45.2" transform="rotate(-90 87.8 45.2)">2</text>
<text x="114.3" y="45.2" transform="rotate(-90 114.3 45.2)">1</text>
<text x="117.8" y="45.2" transform="rotate(-90 117.8 45.2)">2</text>
<text x="156.6" y="45.2" transform="rotate(-90 156.6 45.2)">1</text>
<text x="160.2" y="45.2" transform="rotate(-90 160.2 45.2)">2</text>
<text x="232.5" y="45.2" transform="rotate(-90 232.5 45.2)">1</text>
<text x="236" y="45.2" transform="rotate(-90 236 45.2)">2</text>
<text x="317.1" y="50.5" transform="rotate(-90 317.1 50.5)">1</text>
<text x="320.7" y="50.5" transform="rotate(-90 320.7 50.5)">2</text>
<text x="331.3" y="50.5" transform="rotate(-90 331.3 50.5)">1</text>
<text x="334.8" y="50.5" transform="rotate(-90 334.8 50.5)">2</text>
<text x="345.4" y="50.5" transform="rotate(-90 345.4 50.5)">1</text>
<text x="348.9" y="50.5" transform="rotate(-90 348.9 50.5)">2</text>
<text x="359.5" y="50.5" transform="rotate(-90 359.5 50.5)">1</text>
<text x="363" y="50.5" transform="rotate(-90 363 50.5)">2</text>
<text x="315.4" y="54" transform="rotate(-90 315.4 54)">1</text>
<text x="318.9" y="54" transform="rotate(-90 318.9 54)">2</text>
<text x="329.5" y="54" transform="rotate(-90 329.5 54)">1</text>
<text x="333" y="54" transform="rotate(-90 333 54)">2</text>
<text x="343.6" y="54" transform="rotate(-90 343.6 54)">1</text>
<text x="347.1" y="54" transform="rotate(-90 347.1 54)">2</text>
<text x="357.7" y="54" transform="rotate(-90 357.7 54)">1</text>
<text x="361.2" y="54" transform="rotate(-90 361.2 54)">2</text>
<text x="311.9" y="87.1" transform="rotate(-90 311.9 87.1)">8</text>
<text x="322.4" y="87.1" transform="rotate(-90 322.4 87.1)">7</text>
<text x="326" y="87.1" transform="rotate(-90 326 87.1)">6</text>
<text x="336.5" y="87.1" transform="rotate(-90 336.5 87.1)">5</text>
<text x="340.1" y="87.1" transform="rotate(-90 340.1 87.1)">4</text>
<text x="350.7" y="87.1" transform="rotate(-90 350.7 87.1)">3</text>
<text x="354.2" y="87.1" transform="rotate(-90 354.2 87.1)">2</text>
<text x="364.8" y="87.1" transform="rotate(-90 364.8 87.1)">1</text>
<text x="311.9" y="117.3" transform="rotate(-90 311.9 117.3)">9</text>
<text x="322.4" y="119.4" transform="rotate(-90 322.4 119.4)">10</text>
<text x="326" y="119.4" transform="rotate(-90 326 119.4)">11</text>
<text x="336.5" y="119.4" transform="rotate(-90 336.5 119.4)">12</text>
<text x="340.1" y="119.4" transform="rotate(-90 340.1 119.4)">13</text>
<text x="350.7" y="119.4" transform="rotate(-90 350.7 119.4)">14</text>
<text x="354.2" y="119.4" transform="rotate(-90 354.2 119.4)">15</text>
<text x="364.8" y="119.4" transform="rotate(-90 364.8 119.4)">16</text>
<text x="62.4" y="197.5">1</text>
<text x="62.4" y="204.6">2</text>
<text x="294.2" y="207" transform="rotate(-90 294.2 207)">8</text>
<text x="297.7" y="207" transform="rotate(-90 297.7 207)">9</text>
<text x="62.4" y="211.6">3</text>
<text x="200.5" y="212">1</text>
<text x="200.5" y="215.5">4</text>
<text x="205.7" y="213.4">D</text>
<text x="215.6" y="213.4">CANH</text>
<text x="227.9" y="215.5">6</text>
<text x="227.9" y="212">7</text>
<text x="299.1" y="213.4">VBUS</text>
<text x="310.4" y="215.5">2</text>
<text x="310.4" y="212">1</text>
<text x="62.4" y="218.7">4</text>
<text x="205.7" y="216.9">R</text>
<text x="216.2" y="216.9">CANL</text>
<text x="295.6" y="216.1" transform="rotate(-90 295.6 216.1)">SH3</text>
<text x="299.2" y="216.1" transform="rotate(-90 299.2 216.1)">SH4</text>
<text x="302.9" y="220.5">D+</text>
<text x="304.1" y="216.9">D-</text>
<text x="310.4" y="219">3</text>
<text x="200.5" y="222.6">8</text>
<text x="205.7" y="224">RS</text>
<text x="216.5" y="224">VREF</text>
<text x="227.9" y="222.6">5</text>
<text x="300.7" y="227.5">GND</text>
<text x="304.2" y="224">ID</text>
<text x="310.4" y="226.1">5</text>
<text x="310.4" y="222.6">4</text>
<text x="294.2" y="233.8" transform="rotate(-90 294.2 233.8)">7</text>
<text x="295.6" y="229.3" transform="rotate(-90 295.6 229.3)">SH2</text>
<text x="297.7" y="233.8" transform="rotate(-90 297.7 233.8)">6</text>
<text x="299.2" y="229.3" transform="rotate(-90 299.2 229.3)">SH1</text>
<text x="73.7" y="254.3">2</text>
<text x="73.7" y="257.8">3</text>
<text x="77.2" y="256.1">VIN</text>
<text x="77.2" y="259.6">VOUT</text>
<text x="364.8" y="341.1" transform="rotate(-90 364.8 341.1)">2</text>
<text x="364.8" y="357.2" transform="rotate(-90 364.8 357.2)">1</text>
<text x="103.5" y="369">1</text>
<text x="108.7" y="370.4">VBAT</text>
<text x="237.1" y="375.7">1</text>
<text x="237.1" y="382.7">2</text>
<text x="237.1" y="389.8">3</text>
<text x="237.1" y="396.8">4</text>
<text x="290" y="418">1</text>
<text x="87.3" y="420.1">14</text>
<text x="87.3" y="423.7">15</text>
<text x="94.5" y="421.5">PA0-WKUP(PA0)</text>
<text x="94.5" y="425.1">PA1</text>
<text x="135.7" y="421.5">PB0</text>
<text x="135.7" y="425.1">PB1</text>
<text x="145" y="420.1">26</text>
<text x="145" y="423.7">27</text>
<text x="290" y="425.1">2</text>
<text x="87.3" y="427.2">16</text>
<text x="87.3" y="430.7">17</text>
<text x="94.5" y="428.6">PA2</text>
<text x="114.1" y="428.6">PB2-BOOT1(PB2)</text>
<text x="145" y="427.2">28</text>
<text x="145" y="430.7">55</text>
<text x="87.3" y="434.2">20</text>
<text x="87.3" y="437.8">21</text>
<text x="94.5" y="432.1">PA3</text>
<text x="94.5" y="435.6">PA4</text>
<text x="106.1" y="432.1">PB3(JTDOTRACESWO)</text>
<text x="120.7" y="435.6">PB4(NJTRST)</text>
<text x="145" y="434.2">56</text>
<text x="145" y="437.8">57</text>
<text x="290" y="432.1">3</text>
<text x="87.3" y="441.3">22</text>
<text x="94.5" y="439.2">PA5</text>
<text x="94.5" y="442.7">PA6</text>
<text x="135.7" y="439.2">PB5</text>
<text x="135.7" y="442.7">PB6</text>
<text x="145" y="441.3">58</text>
<text x="290" y="439.2">4</text>
<text x="87.3" y="444.8">23</text>
<text x="94.5" y="446.2">PA7</text>
<text x="135.7" y="446.2">PB7</text>
<text x="145" y="444.8">59</text>
<text x="87.3" y="451.9">41</text>
<text x="87.3" y="455.4">42</text>
<text x="94.5" y="453.3">PA8</text>
<text x="135.7" y="453.3">PB8</text>
<text x="145" y="451.9">61</text>
<text x="145" y="455.4">62</text>
<text x="87.3" y="458.9">43</text>
<text x="94.5" y="456.8">PA9</text>
<text x="94.5" y="460.3">PA10</text>
<text x="133.7" y="460.3">PB10</text>
<text x="135.7" y="456.8">PB9</text>
<text x="145" y="458.9">29</text>
<text x="87.3" y="462.5">44</text>
<text x="87.3" y="466">45</text>
<text x="94.5" y="463.9">PA11</text>
<text x="94.5" y="467.4">PA12</text>
<text x="133.7" y="463.9">PB11</text>
<text x="133.7" y="467.4">PB12</text>
<text x="145" y="462.5">30</text>
<text x="145" y="466">33</text>
<text x="87.3" y="469.5">46</text>
<text x="87.3" y="473">49</text>
<text x="94.5" y="470.9">PA13(JTMS-SWDIO)</text>
<text x="133.7" y="470.9">PB13</text>
<text x="145" y="469.5">34</text>
<text x="145" y="473">35</text>
<text x="87.3" y="476.6">50</text>
<text x="94.5" y="474.5">PA14(JTCK-SWCLK)</text>
<text x="94.5" y="478">PA15(JTDI)</text>
<text x="133.7" y="474.5">PB14</text>
<text x="133.7" y="478">PB15</text>
<text x="145" y="476.6">36</text>
<text x="89.4" y="483.6">8</text>
<text x="94.5" y="485">PC0</text>
<text x="135.4" y="485">PD2</text>
<text x="145" y="483.6">54</text>
<text x="87.3" y="490.7">10</text>
<text x="89.4" y="487.2">9</text>
<text x="94.5" y="488.6">PC1</text>
<text x="87.3" y="494.2">11</text>
<text x="87.3" y="497.7">24</text>
<text x="94.5" y="492.1">PC2</text>
<text x="94.5" y="495.6">PC3</text>
<text x="112.3" y="495.6">PH0-OSC_IN(PH0)</text>
<text x="145" y="494.2">5</text>
<text x="145" y="497.7">6</text>
<text x="87.3" y="501.3">25</text>
<text x="94.5" y="499.1">PC4</text>
<text x="94.5" y="502.7">PC5</text>
<text x="109.2" y="499.1">PH1-OSC_OUT(PH1)</text>
<text x="87.3" y="504.8">37</text>
<text x="87.3" y="508.3">38</text>
<text x="94.5" y="506.2">PC6</text>
<text x="94.5" y="509.7">PC7</text>
<text x="130.7" y="509.7">BOOT0</text>
<text x="145" y="508.3">60</text>
<text x="87.3" y="515.4">39</text>
<text x="145" y="515.4">7</text>
<text x="87.3" y="518.9">40</text>
<text x="94.5" y="516.8">PC8</text>
<text x="94.5" y="520.3">PC9</text>
<text x="133.1" y="516.8">NRST</text>
<text x="87.3" y="522.4">51</text>
<text x="87.3" y="526">52</text>
<text x="94.5" y="523.8">PC10</text>
<text x="94.5" y="527.4">PC11</text>
<text x="129.3" y="527.4">VCAP_1</text>
<text x="145" y="526">31</text>
<text x="87.3" y="529.5">53</text>
<text x="89.4" y="533">2</text>
<text x="94.5" y="530.9">PC12</text>
<text x="129.3" y="530.9">VCAP_2</text>
<text x="145" y="529.5">47</text>
<text x="89.4" y="536.5">3</text>
<text x="94.5" y="534.4">PC13</text>
<text x="94.5" y="538">PC14-OSC32_IN(PC14)</text>
<text x="89.4" y="540.1">4</text>
<text x="94.5" y="541.5">PC15-OSC32_OUT(PC15)</text>
</g>
<g font-size="3.2" fill="#8d2323">
<text x="80.5" y="197.9">1</text>
<text x="80.5" y="201.4">2</text>
</g>
<g font-size="3.2" fill="#f00">
<text x="200.5" y="229.6">3</text>
<text x="205.7" y="231">VCC</text>
<text x="101.4" y="376">19</text>
<text x="108.7" y="377.4">VDD</text>
<text x="101.4" y="379.6">32</text>
<text x="101.4" y="383.1">48</text>
<text x="108.7" y="381">VDD</text>
<text x="101.4" y="386.6">64</text>
<text x="108.7" y="384.5">VDD</text>
<text x="108.7" y="388">VDD</text>
<text x="101.4" y="393.7">13</text>
<text x="108.7" y="395.1">VDDA</text>
</g>
<g font-size="3.2">
<text x="217.4" y="231">GND</text>
<text x="227.9" y="229.6">2</text>
<text x="73.7" y="250.8">1</text>
<text x="77.2" y="252.6">GND</text>
<text x="137.9" y="383.1">18</text>
<text x="128.3" y="384.5">VSS</text>
<text x="128.3" y="388">VSS</text>
<text x="137.9" y="386.6">63</text>
<text x="126.1" y="395.1">VSSA</text>
<text x="137.9" y="393.7">12</text>
<text x="362.9" y="447.6">1</text>
<text x="362.9" y="451.9">2</text>
<text x="362.9" y="455.4">3</text>
<text x="362.9" y="458.9">4</text>
</g>
<g font-size="2.5" fill="#00f">
<text x="82.5" y="58.9" transform="rotate(-90 82.5 58.9)">4</text>
<text x="89.6" y="58.9" transform="rotate(-90 89.6 58.9)">3</text>
<text x="112.5" y="58.9" transform="rotate(-90 112.5 58.9)">4</text>
<text x="119.6" y="58.9" transform="rotate(-90 119.6 58.9)">3</text>
<text x="154.9" y="58.9" transform="rotate(-90 154.9 58.9)">4</text>
<text x="161.9" y="58.9" transform="rotate(-90 161.9 58.9)">3</text>
<text x="82.5" y="81.6" transform="rotate(-90 82.5 81.6)">1</text>
<text x="89.6" y="81.6" transform="rotate(-90 89.6 81.6)">2</text>
<text x="112.5" y="81.6" transform="rotate(-90 112.5 81.6)">1</text>
<text x="119.6" y="81.6" transform="rotate(-90 119.6 81.6)">2</text>
<text x="154.9" y="81.6" transform="rotate(-90 154.9 81.6)">1</text>
<text x="161.9" y="81.6" transform="rotate(-90 161.9 81.6)">2</text>
</g>
<g font-size="1.8">
<text x="221.2" y="476.1" transform="rotate(-90 221.2 476.1)">OUT</text>
<text x="232.5" y="476" transform="rotate(-90 232.5 476)">GND</text>
<text x="221.2" y="481.9" transform="rotate(-90 221.2 481.9)">GND</text>
<text x="232.5" y="481.5" transform="rotate(-90 232.5 481.5)">OE#</text>
</g>
</svg>
